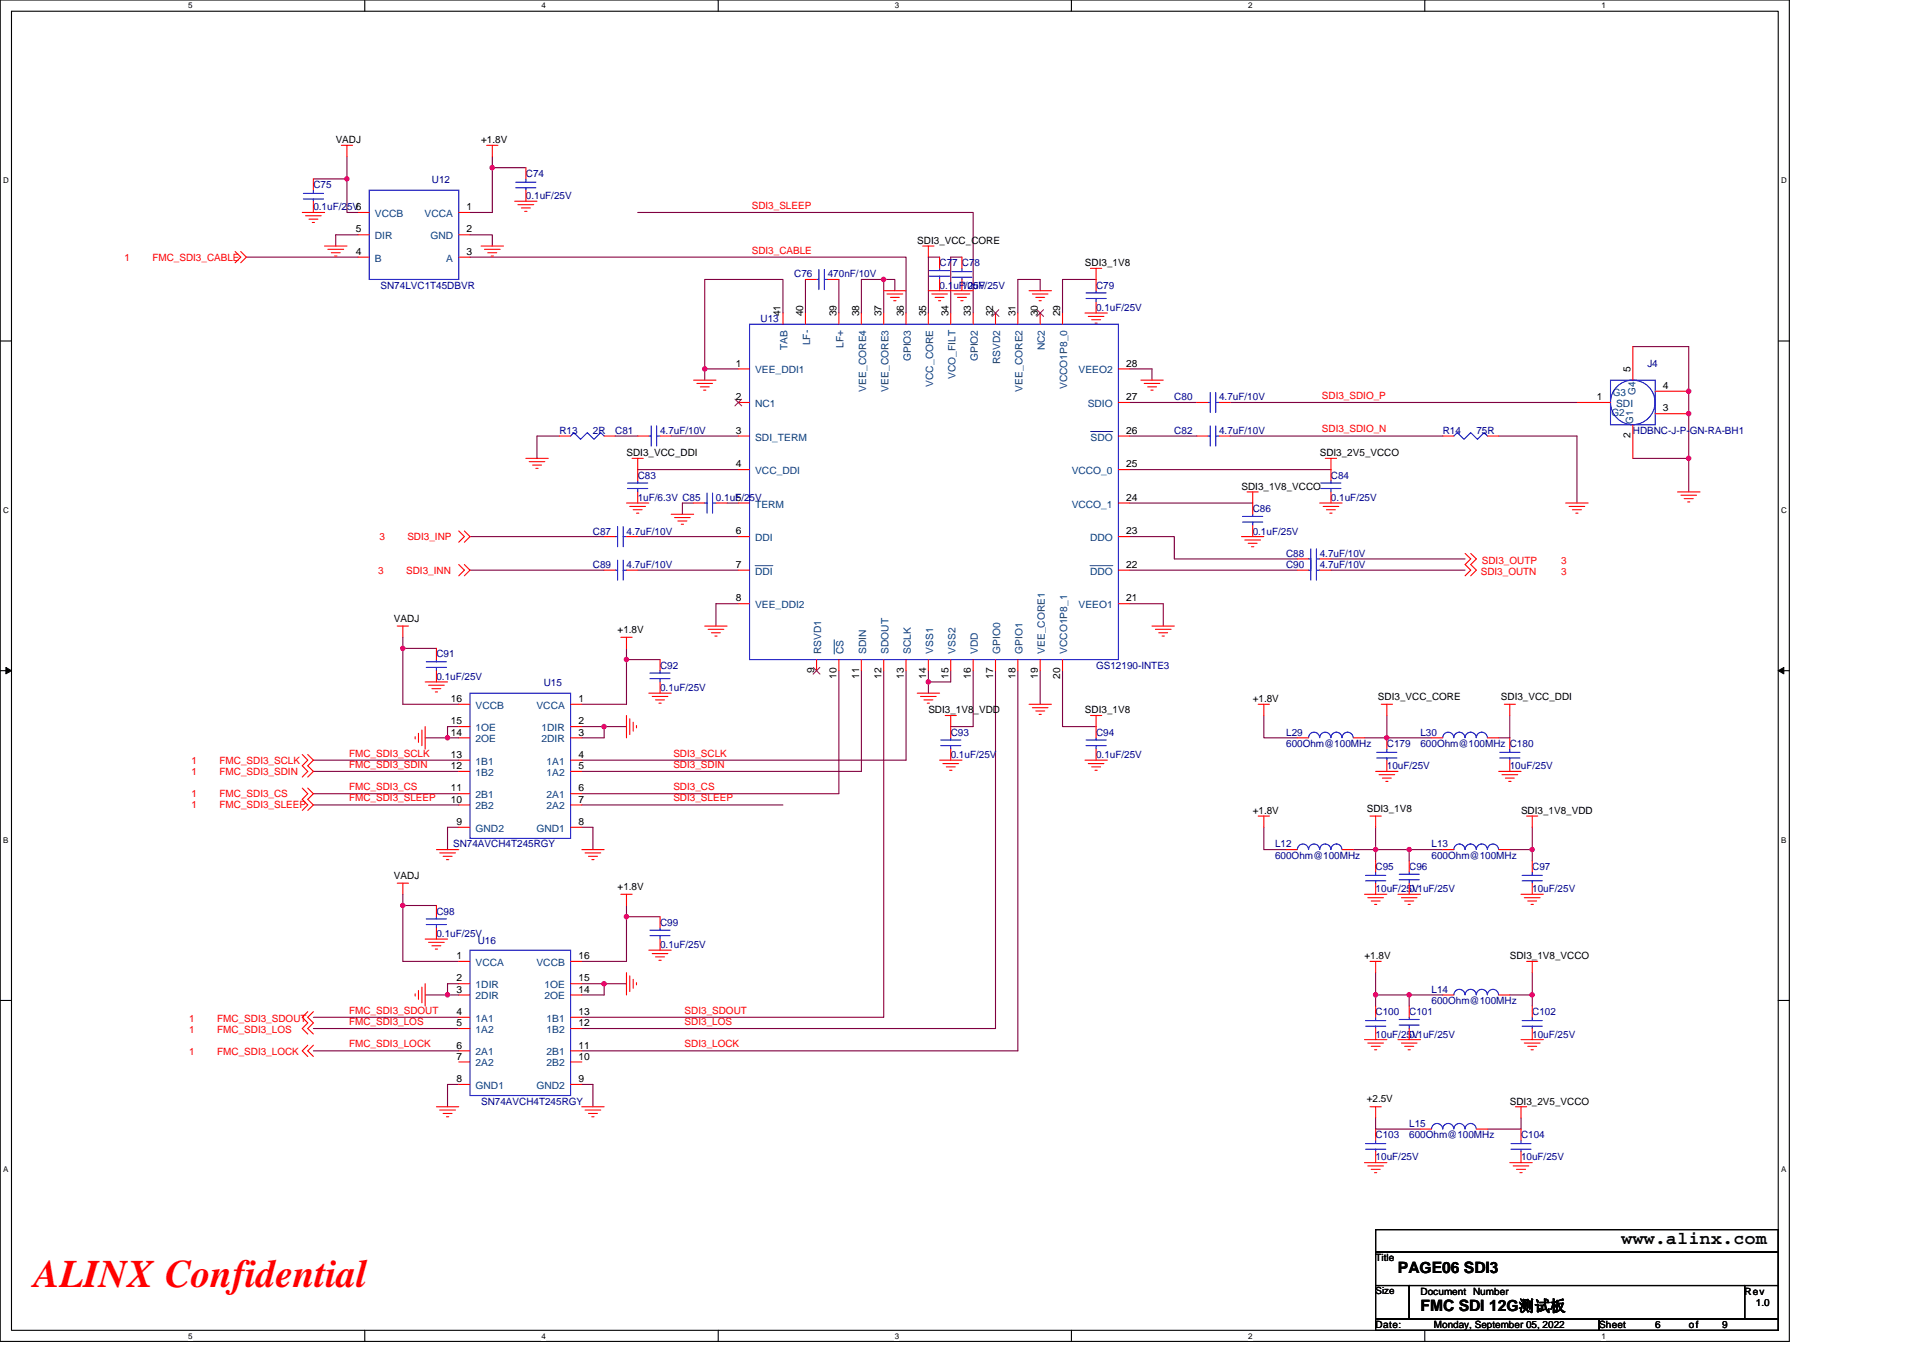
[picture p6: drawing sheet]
<svg xmlns="http://www.w3.org/2000/svg" width="297mm" height="210mm" viewBox="0 0 297 210" stroke-linecap="round" stroke-linejoin="round" font-family="sans-serif">
<path d="M0 0h276.4v207.3h-276.4zM1.8 1.7h272.9v203.8h-272.9z" fill="none" stroke="#000" stroke-width=".17"/>
<g fill="#fff">
<path d="M29.1 .2h.6v1.4h-.6z"/>
<path d="M29.1 205.7h.6v1.4h-.6z"/>
</g>
<path d="M56.3 0v1.7M56.3 205.5v1.8" fill="none" stroke="#000" stroke-width=".17"/>
<g fill="#fff">
<path d="M83.6 .2h.7v1.4h-.7z"/>
<path d="M83.6 205.7h.7v1.4h-.7z"/>
</g>
<path d="M110.9 0v1.7M110.9 205.5v1.8" fill="none" stroke="#000" stroke-width=".17"/>
<g fill="#fff">
<path d="M138.2 .2h.7v1.4h-.7z"/>
<path d="M138.2 205.7h.7v1.4h-.7z"/>
</g>
<path d="M165.5 0v1.7M165.5 205.5v1.8" fill="none" stroke="#000" stroke-width=".17"/>
<g fill="#fff">
<path d="M192.8 .2h.6v1.4h-.6z"/>
<path d="M192.8 205.7h.6v1.4h-.6z"/>
</g>
<path d="M220.1 0v1.7M220.1 205.5v1.8" fill="none" stroke="#000" stroke-width=".17"/>
<g fill="#fff">
<path d="M247.4 .2h.6v1.4h-.6z"/>
<path d="M247.4 205.7h.6v1.4h-.6z"/>
<path d="M.5 27.2h.8v1.4h-.8z"/>
<path d="M275.1 27.2h.9v1.4h-.9z"/>
<path d="M.5 78.1h.8v1.4h-.8z"/>
<path d="M275.1 78.1h.9v1.4h-.9z"/>
</g>
<path d="M0 52.7h1.8M274.7 52.7h1.7" fill="none" stroke="#000" stroke-width=".17"/>
<g fill="#fff">
<path d="M.5 129.1h.8v1.4h-.8z"/>
<path d="M275.1 129.1h.8v1.4h-.8z"/>
</g>
<path d="M0 103.6h1.8M274.7 103.6h1.7" fill="none" stroke="#000" stroke-width=".17"/>
<path d="M.9 103.1l.9 .5-.9 .5zM274.7 103.6l.8-.5v1z" fill="#000" stroke="#000" stroke-width=".15"/>
<g fill="#fff">
<path d="M.5 180h.8v1.4h-.8z"/>
<path d="M275.1 180h.8v1.4h-.8z"/>
</g>
<path d="M0 154.6h1.8M274.7 154.6h1.7M212.5 190h62.2v3.5h-62.2zM212.5 193.5h62.2v5.1h-62.2zM212.5 198.6h5.2v5.2h-5.2zM217.7 198.6h51.8v5.2h-51.8zM269.5 198.6h5.2v5.2h-5.2zM212.5 203.8h34.5v1.7h-34.5zM247 203.8h27.7v1.7h-27.7z" fill="none" stroke="#000" stroke-width=".17"/>
<g fill="none" stroke="#800040" stroke-width=".17">
<path d="M38.1 39.7h17.2M48.4 27.6h5.2M53.6 27.6v5.2h1.7M53.6 24.2v3.4M55.3 36.3h-3.4v1.7M72.6 36.3h3.4v1.7M72.6 39.7h67.4v8.7M76 24.2v1.7h5.2M76 25.9v6.9h-3.4M98.5 32.8h51.8v15.6M145.1 39.7h-1.7v8.7M148.6 39.7h-1.7v8.7"/>
<path d="M108.9 57v1.7M108.9 57h5.1M120.9 48.4v-5.2h-12v13.8M124.4 43.2v5.2M129.6 43.2v5.2M136.5 43.2h1.7v1.7M136.5 43.2v5.2M136.5 43.2h-3.4v5.2M160.7 44.9v-1.7h-3.5v5.2M169.3 43.2h-5.2v5.2M174.5 57h3.4v1.7M252.2 53.6h8.7v17.2h-8.7"/>
<path d="M86.4 67.4h-3.5v3.4M95 67.4h3.5M98.5 72.6h15.5M103.7 67.4h10.3M107.1 77.7h-1.7v1.8M112.3 77.7h1.7M174.5 77.7h19M174.5 72.6h31.1M174.5 67.4h10.4M174.5 62.2h10.4M190 62.2h53.6M190 67.4h32.9"/>
<path d="M231.5 67.4h12.1v10.3M260.9 70.8v5.2M62.2 98.5v1.7h5.2M72.6 82.9h20.7M72.6 88.1h20.7M98.5 82.9h15.5M98.5 88.1h15.5M114 93.3h-3.4v3.4M174.5 82.9h6.9v3.5h19M174.5 88.1h25.9M174.5 93.3h5.2v3.4M205.6 86.4h20.7"/>
<path d="M205.6 88.1h20.7M48.4 119.2h22.5M48.4 117.5h22.5M62.2 100.2v8.6h8.7M65.7 114h3.4M69.1 114h1.8M70.9 112.3h-1.8v1.7M89.9 112.3h3.4v1.7h-3.4M93.3 112.3h3.5M96.8 101.9v6.9h-6.9M96.8 100.2v1.7M96.8 101.9h5.2"/>
<path d="M129.6 103.6v19h-39.7M133.1 103.6v15.6h-43.2M136.5 103.6v53.6h-46.6M140 103.6v13.9h-50.1M143.4 103.6v1.8M143.4 105.4v1.7M146.9 103.6v1.8h-3.5M150.3 103.6v8.7h-3.4M153.8 103.6v55.3h-63.9M157.2 103.6v58.8h-67.3M160.7 103.6v5.2M164.1 103.6v8.7h5.2"/>
<path d="M195.2 110.6v3.4h5.2M210.8 114h3.4M214.2 114h6.9M214.2 110.6v3.4M233.2 110.6v3.4h-1.7M48.4 122.6h22.5M48.4 124.4h22.5M62.2 139.9h5.2M62.2 139.9v8.6h8.7M62.2 138.2v1.7M70.9 127.8h-1.8v3.5M89.9 124.4h31"/>
<path d="M89.9 127.8h1.7v3.5M96.8 139.9v1.7M195.2 127.8v3.5h3.5M209 131.3h3.5M212.5 127.8v3.5M212.5 131.3v1.7M212.5 131.3h5.2M217.7 131.3v1.7M217.7 131.3h5.2M233.2 131.3h3.5M236.7 127.8v5.2M48.4 158.9h22.5"/>
<path d="M48.4 157.2h22.5M65.7 153.7h3.4M69.1 153.7h1.8M70.9 152h-1.8v1.7M89.9 152h3.4M93.3 152h3.5M93.3 152v1.7h-3.4M96.8 141.6v6.9h-6.9M96.8 141.6h5.2M212.5 150.3v3.4M212.5 153.7v1.7M212.5 153.7h5.2"/>
<path d="M217.7 153.7h5.2M217.7 153.7v1.7M233.2 153.7h3.5M236.7 150.3v3.4M236.7 153.7v1.7M48.4 162.4h22.5M70.9 167.6h-1.8v3.4M89.9 167.6h1.7v3.4M212.5 172.7v1.8h6.9M234.9 172.7v1.8h-5.1"/>
</g>
<g fill="#f0f" stroke="#f0f" stroke-width=".17">
<circle cx="136.5" cy="43.2" r=".34"/>
<circle cx="260.8" cy="63.9" r=".34"/>
<circle cx="260.8" cy="60.4" r=".34"/>
<circle cx="260.8" cy="70.8" r=".33"/>
<circle cx="62.2" cy="100.2" r=".34"/>
<circle cx="96.8" cy="101.9" r=".34"/>
<circle cx="93.3" cy="112.3" r=".34"/>
<circle cx="69.1" cy="114" r=".33"/>
<circle cx="96.8" cy="141.6" r=".34"/>
<circle cx="62.2" cy="139.9" r=".33"/>
<circle cx="93.3" cy="152" r=".34"/>
<circle cx="69.1" cy="153.7" r=".34"/>
<circle cx="76" cy="25.9" r=".34"/>
<circle cx="53.6" cy="27.6" r=".33"/>
<circle cx="212.5" cy="153.7" r=".34"/>
<circle cx="236.7" cy="153.7" r=".34"/>
<circle cx="212.5" cy="131.3" r=".33"/>
<circle cx="236.7" cy="131.3" r=".33"/>
<circle cx="217.7" cy="153.7" r=".34"/>
<circle cx="217.7" cy="131.3" r=".33"/>
<circle cx="143.4" cy="105.4" r=".33"/>
<circle cx="108.9" cy="57" r=".34"/>
<circle cx="214.2" cy="114" r=".33"/>
</g>
<g fill="none" stroke="#f00" stroke-width=".17">
<path d="M36.3 38.9l.9 .8-.9 .9M37.2 38.9l.9 .8-.9 .9M46.7 32.8h3.4M47.2 33.3h2.4M47.7 33.9h1.4M48.2 34.4h.4M48.4 31.1v1.7M48.4 27.6v1.8M50.1 38h3.5M50.6 38.5h2.5M51.2 39.1h1.4M51.7 39.6h.3"/>
<path d="M52.7 22.5h1.8M53.6 22.5v1.7M55.3 39.7h1.7M55.3 36.3h1.7M55.3 32.8h1.7M70.9 32.8h1.7M70.9 36.3h1.7M70.9 39.7h1.7M74.3 38h3.5M74.8 38.5h2.5M75.2 22.5h1.7M75.4 39.1h1.3"/>
<path d="M75.9 39.6h.3M76 22.5v1.7M79.5 31.1h3.4M80 31.6h2.4M80.5 32.1h1.4M81 32.7h.4M81.2 29.4v1.7M81.2 25.9v1.7M142.5 38h1.8M143.4 38v1.7M145.1 39.7v1.8M148.6 39.7v1.8"/>
<path d="M107.1 58.7h3.5M107.7 59.2h2.4M108.2 59.8h1.4M114 57h1.8M120.9 48.4v1.7M124.4 48.4v1.7M124.4 43.2h1.7M127.9 43.2h1.7M129.6 48.4v1.7M133.1 48.4v1.7M136.5 44.9h3.5M136.5 48.4v1.7"/>
<path d="M137 45.4h2.4M137.5 46h1.4M138 46.5h.4M140 48.4v1.7M143.4 44.9h6.9M143.4 48.4v1.7M143.9 45.4h2.4M144.4 46h1.4M145 46.5h.3M145.1 43.2v1.7M146.9 48.4v1.7M147.4 45.4h2.4"/>
<path d="M147.9 46h1.4M148.4 46.5h.4M148.6 43.2v1.7M150.3 48.4v1.7M153.8 48.4v1.7M157.2 48.4v1.7M159 44.9h3.4M159.5 45.4h2.4M160 46h1.4M160.5 46.5h.3M160.7 48.4v1.7M164.1 48.4v1.7"/>
<path d="M167.6 48.4h3.4M168.1 48.9h2.4M168.4 41.5h1.8M168.6 49.4h1.4M169.1 49.9h.4M169.3 46.7v1.7M169.3 41.5v3.4M172.8 57h1.7M176.2 58.7h3.5M176.7 59.2h2.5M177.3 59.8h1.3M252.2 53.6v5.1"/>
<path d="M81.2 70.8h3.5M81.7 71.3h2.5M82.3 71.9h1.3M82.8 72.4h.3M86.4 67.4h1.7M93.3 67.4h1.7M96.8 77.7h3.4M97.3 78.3h2.4M97.6 70.8h1.8M97.8 78.8h1.4M98.3 79.3h.4M98.5 70.8v3.5"/>
<path d="M98.5 76v1.7M98.5 67.4h1.7M102 67.4h1.7M103.7 79.5h3.4M104.2 80h2.4M107.1 77.7h1.8M108.7 60.3h.3M110.6 77.7h1.7M114 62.2h1.8M114 67.4h1.8M114 72.6h1.8M114 77.7h1.8"/>
<path d="M172.8 77.7h1.7M172.8 72.6h1.7M172.8 67.4h1.7M172.8 62.2h1.7M177.8 60.3h.3M184.9 67.4h1.7M184.9 62.2h1.7M188.3 67.4h1.7M188.3 62.2h1.7M192.6 76h1.7M193.5 76v3.5M203.9 77.7h3.4"/>
<path d="M204.4 78.3h2.4M204.7 70.8h1.8M204.9 78.8h1.4M205.4 79.3h.4M205.6 70.8v3.5M205.6 76v1.7M222.9 67.4h1.7M229.8 67.4h1.7M241.8 77.7h3.5M242.4 78.3h2.4M242.9 78.8h1.4M243.4 79.3h.4"/>
<path d="M243.6 62.2h5.2M252.2 65.6v5.2M255.7 63.9h5.2M255.7 60.5h5.2M259.1 76h3.5M259.6 76.5h2.5M260.2 77h1.4M260.7 77.6h.3M61.4 96.7h1.7M62.2 96.7v1.8M70.9 87.2l.8 .9-.8 .9M70.9 82l.8 .9-.8 .9"/>
<path d="M71.7 87.2l.9 .9-.9 .9M71.7 82l.9 .9-.9 .9M93.3 88.1h1.7M93.3 82.9h1.7M95.9 98.5h1.7M96.8 98.5v1.7M96.8 88.1h1.7M96.8 82.9h1.7M104.7 80.5h1.4M105.2 81h.4M108.9 96.7h3.4M109.4 97.2h2.4"/>
<path d="M109.9 97.8h1.4M110.4 98.3h.4M114 82.9h1.8M114 88.1h1.8M114 93.3h1.8M172.8 93.3h1.7M172.8 88.1h1.7M172.8 82.9h1.7M177.9 96.7h3.5M178.5 97.2h2.4M179 97.8h1.4M179.5 98.3h.3"/>
<path d="M191.8 82.9h3.4M192.3 83.4h2.4M192.8 83.9h1.4M193.3 84.5h.4M193.5 81.2v1.7M200.4 86.4h1.7M200.4 88.1h1.7M203.9 86.4h1.7M203.9 88.1h1.7M226.3 85.5l.9 .9-.9 .8 .9 .9-.9 .9M227.2 85.5l.8 .9-.8 .8 .8 .9-.8 .9M46.7 116.6l.8 .9-.8 .8 .8 .9-.8 .9"/>
<path d="M47.5 116.6l.9 .9-.9 .8 .9 .9-.9 .9M64.1 113.8v.4M64.6 113.3v1.4M65.2 112.8v2.4M65.7 105.4h3.4M65.7 112.3v3.4M66.2 105.9h2.4M66.7 106.4h1.4M67.2 106.9h.4M67.4 100.2v1.7M67.4 103.6v1.8M70.9 119.2h1.7"/>
<path d="M70.9 117.5h1.7M70.9 114h1.7M70.9 112.3h1.7M70.9 108.8h1.7M88.1 108.8h1.8M88.1 112.3h1.8M88.1 114h1.8M88.1 117.5h1.8M88.1 119.2h1.8M96.8 110.6v3.4M97.3 111.1v2.4M97.8 111.6v1.4"/>
<path d="M98.3 112.1v.4M100.2 107.1h3.5M100.8 107.6h2.4M101.3 108.1h1.3M101.8 108.6h.3M102 101.9v1.7M102 105.4v1.7M126.1 101.9v1.7M129.6 101.9v1.7M133.1 101.9v1.7M136.5 101.9v1.7M140 101.9v1.7"/>
<path d="M141.7 107.1h3.4M142.2 107.6h2.4M142.7 108.1h1.4M143.2 108.6h.4M143.4 101.9v1.7M145.1 117.5h3.5M145.6 118h2.5M146 110.6h1.7M146.2 118.5h1.3M146.7 119h.3M146.9 115.7v1.8M146.9 101.9v1.7"/>
<path d="M146.9 110.6v3.4M150.3 101.9v1.7M153.8 101.9v1.7M157.2 101.9v1.7M159 108.8h3.4M159.5 109.3h2.4M160 109.9h1.4M160.5 110.4h.3M160.7 101.9v1.7M164.1 101.9v1.7M167.6 117.5h3.4M168.1 118h2.4"/>
<path d="M168.4 110.6h1.8M168.6 118.5h1.4M169.1 119h.4M169.3 110.6v3.4M169.3 115.7v1.8M194.3 108.8h1.8M195.2 108.8v1.8M200.4 114h1.7M209 114h1.8M212.5 119.2h3.4M213 119.7h2.4M213.4 108.8h1.7"/>
<path d="M214.2 108.8v1.8M214.2 117.5v1.7M214.2 114v1.7M221.1 114h1.8M229.8 114h1.7M231.5 119.2h3.4M232 119.7h2.4M232.4 108.8h1.7M233.2 117.5v1.7M233.2 114v1.7M233.2 108.8v1.8M46.7 121.8l.8 .8-.8 .9 .8 .9-.8 .8"/>
<path d="M47.5 121.8l.9 .8-.9 .9 .9 .9-.9 .8M61.4 136.5h1.7M62.2 136.5v1.7M67.4 131.3h3.5M67.4 139.9v1.7M67.9 131.8h2.5M68.4 132.3h1.4M69 132.8h.3M70.9 127.8h1.7M70.9 124.4h1.7M70.9 122.6h1.7M88.1 122.6h1.8"/>
<path d="M88.1 124.4h1.8M88.1 127.8h1.8M89.9 131.3h3.4M90.4 131.8h2.4M90.9 132.3h1.4M91.4 132.8h.4M95.9 138.2h1.7M96.8 138.2v1.7M194.3 126.1h1.8M195.2 126.1v1.7M198.7 131.3h1.7M207.3 131.3h1.7"/>
<path d="M210.8 138.2h3.4M211.3 138.7h2.4M211.6 126.1h1.8M211.8 139.2h1.4M212.3 139.7h.4M212.5 136.5v1.7M212.5 133v1.7M212.5 126.1v1.7M213.5 120.2h1.4M214.1 120.7h.3M215.9 138.2h3.5M216.5 138.7h2.4"/>
<path d="M217 139.2h1.4M217.5 139.7h.3M217.7 133v1.7M217.7 136.5v1.7M222.9 131.3h1.7M231.5 131.3h1.7M232.5 120.2h1.4M233 120.7h.4M234.9 138.2h3.5M235.5 138.7h2.4M235.8 126.1h1.7M236 139.2h1.4"/>
<path d="M236.5 139.7h.4M236.7 126.1v1.7M236.7 136.5v1.7M236.7 133v1.7M47.5 156.3l-.8 .9 .8 .9-.8 .8 .8 .9M48.4 156.3l-.9 .9 .9 .9-.9 .8 .9 .9M64.1 153.6v.3M64.6 153v1.4M65.2 152.5v2.4M65.7 145.1h3.4M65.7 152v3.4M66.2 145.6h2.4"/>
<path d="M66.7 146.1h1.4M67.2 146.6h.4M67.4 143.4v1.7M70.9 148.5h1.7M70.9 152h1.7M70.9 153.7h1.7M70.9 157.2h1.7M70.9 158.9h1.7M88.1 158.9h1.8M88.1 157.2h1.8M88.1 153.7h1.8M88.1 152h1.8"/>
<path d="M88.1 148.5h1.8M96.8 150.3v3.4M97.3 150.8v2.4M97.8 151.3v1.4M98.3 151.8v.4M100.2 146.8h3.5M100.8 147.3h2.4M101.3 147.8h1.3M101.8 148.4h.3M102 141.6v1.8M102 145.1v1.7M211.6 148.5h1.8"/>
<path d="M212.5 148.5v1.8M212.5 158.9v1.7M212.5 155.4v1.8M217.7 155.4v1.8M217.7 158.9v1.7M222.9 153.7h1.7M231.5 153.7h1.7M235.8 148.5h1.7M236.7 148.5v1.8M236.7 158.9v1.7M236.7 155.4v1.8M47.5 161.5l-.8 .9 .8 .8"/>
<path d="M48.4 161.5l-.9 .9 .9 .8M67.4 171h3.5M67.9 171.5h2.5M68.4 172h1.4M69 172.6h.3M70.9 162.4h1.7M70.9 164.1h1.7M70.9 167.6h1.7M88.1 167.6h1.8M88.1 164.1h1.8M88.1 162.4h1.8M89.9 171h3.4"/>
<path d="M90.4 171.5h2.4M90.9 172h1.4M91.4 172.6h.4M210.8 160.6h3.4M210.8 179.6h3.4M211.3 161.2h2.4M211.6 171h1.8M211.8 161.7h1.4M212.3 162.2h.4M212.5 171v1.7M212.5 177.9v1.7M212.5 174.5v1.7"/>
<path d="M215.9 160.6h3.5M216.5 161.2h2.4M217 161.7h1.4M217.5 162.2h.3M219.4 174.5h1.7M228 174.5h1.8M233.2 179.6h3.5M234.1 171h1.7M234.9 177.9v1.7M234.9 174.5v1.7M234.9 160.6h3.5M234.9 171v1.7"/>
<path d="M235.5 161.2h2.4M236 161.7h1.4M236.5 162.2h.4M211.3 180.1h2.4M211.8 180.7h1.4M212.3 181.2h.4M233.7 180.1h2.5M234.2 180.7h1.4M234.8 181.2h.3"/>
</g>
<g fill="none" stroke="#00f" stroke-width=".17">
<path d="M46.9 29.9h3.1M46.9 30.8h3.1M48.4 30.8v.3M48.4 29.4v.5M57 29.4h13.9v13.8h-13.9zM79.7 28.2h3.1M79.7 29h3.1M81.2 29v.4M81.2 27.6v.6M115.8 50.1h57v51.8h-57zM126.1 43.2h.4M126.5 41.6v3.1"/>
<path d="M127.3 41.6v3.1M127.3 43.2h.6M143.6 42.7h3.1M143.6 41.8h3.1M145.1 41.5v.3M145.1 42.7v.5M147 42h3.1M147 42.8h3.1M148.6 42.8v.4M148.6 41.5v.5M167.8 46.1h3.1M167.8 45.3h3.1"/>
<path d="M169.3 44.9v.4M169.3 46.1v.6M248.8 58.7h6.9v6.9h-6.9zM88.1 67.4l.5-.6 1.1 1.1 1-1.1 1.1 1.1 1-1.1 .5 .6M96.9 75.5h3.2M96.9 74.6h3.2M98.5 74.3v.3M98.5 75.5v.5M100.2 67.4h.4M100.6 65.8v3.1M101.4 65.8v3.1M101.4 67.4h.6"/>
<path d="M108.9 77.7h.3M109.2 76.2v3.1M110.1 76.2v3.1M110.1 77.7h.5M186.6 67.4h.3M186.6 62.2h.3M186.9 65.8v3.1M186.9 60.6v3.1M187.8 65.8v3.1M187.8 67.4h.5M187.8 60.6v3.1M187.8 62.2h.5"/>
<path d="M191.9 79.8h3.1M193.5 79.5v.3M204 75.5h3.1M204 74.6h3.1M205.6 74.3v.3M205.6 75.5v.5M224.6 67.4l.5-.6 1 1.1 1.1-1.1 1 1.1 1.1-1.1 .5 .6M95 88.1h.4M95 82.9h.4M95.4 86.6v3M95.4 81.4v3.1M96.3 86.6v3"/>
<path d="M96.3 81.4v3.1M96.3 88.1h.5M96.3 82.9h.5M191.9 80.7h3.1M193.5 80.7v.5M202.1 86.4h.4M202.1 88.1h.4M202.5 84.8v3.1M202.5 86.6v3M203.3 84.8v3.1M203.3 86.6v3M203.3 86.4h.6"/>
<path d="M203.3 88.1h.6M65.8 103.1h3.2M65.8 102.3h3.2M67.4 101.9v.4M67.4 103.1v.5M72.6 107.1h15.5v22.4h-15.5zM100.4 104.9h3.1M100.4 104h3.1M102 103.6v.4M102 104.9v.5M145.3 115.2h3.1M145.3 114.3h3.1"/>
<path d="M146.9 114v.3M146.9 115.2v.5M167.8 115.2h3.1M167.8 114.3h3.1M169.3 114v.3M169.3 115.2v.5M203.8 114a.85 .85 0 0 0-.8-.9 .85 .85 0 0 0-.9 .9M205.6 114a.86 .86 0 0 0-.9-.9 .86 .86 0 0 0-.8 .9M209 114a.87 .87 0 0 0-.9-.9 .87 .87 0 0 0-.8 .9 .85 .85 0 0 0-.9-.9 .85 .85 0 0 0-.8 .9M212.7 116.2h3.1M212.7 117.1h3.1M214.2 117.1v.4"/>
<path d="M214.2 115.7v.5M229.7 114a.86 .86 0 0 0-.8-.9 .86 .86 0 0 0-.9 .9 .87 .87 0 0 0-.8-.9 .87 .87 0 0 0-.9 .9 .87 .87 0 0 0-.9-.9 .87 .87 0 0 0-.8 .9 .85 .85 0 0 0-.9-.9 .85 .85 0 0 0-.8 .9M231.7 116.2h3.1M231.7 117.1h3.1M233.2 117.1v.4M233.2 115.7v.5M203.8 131.3a.86 .86 0 0 0-.8-.9 .86 .86 0 0 0-.9 .9 .86 .86 0 0 0-.8-.9 .86 .86 0 0 0-.9 .9M205.6 131.3a.86 .86 0 0 0-.9-.9 .86 .86 0 0 0-.8 .9M207.3 131.3a.85 .85 0 0 0-.9-.9 .85 .85 0 0 0-.8 .9M210.9 135.3h3.2M210.9 136.1h3.2M212.5 136.1v.4"/>
<path d="M212.5 134.7v.6M216.1 135.9h3.1M216.1 135.1h3.1M217.7 134.7v.4M217.7 135.9v.6M229.7 131.3a.86 .86 0 0 0-.8-.9 .86 .86 0 0 0-.9 .9 .87 .87 0 0 0-.8-.9 .87 .87 0 0 0-.9 .9 .86 .86 0 0 0-.9-.9 .86 .86 0 0 0-.8 .9M231.5 131.3a.86 .86 0 0 0-.9-.9 .86 .86 0 0 0-.8 .9M235.1 135.3h3.1M235.1 136.1h3.1M236.7 136.1v.4M236.7 134.7v.6M65.8 142.9h3.2"/>
<path d="M65.8 142h3.2M67.4 141.6v.4M67.4 142.9v.5M72.6 146.8h15.5v22.5h-15.5zM100.4 144.6h3.1M100.4 143.7h3.1M102 143.4v.3M102 144.6v.5M210.9 157.7h3.2M210.9 158.6h3.2M212.5 158.6v.3M212.5 157.2v.5"/>
<path d="M216.1 158.4h3.1M216.1 157.5h3.1M217.7 157.2v.3M217.7 158.4v.5M229.7 153.7a.86 .86 0 0 0-.8-.8 .86 .86 0 0 0-.9 .8 .87 .87 0 0 0-.8-.8 .87 .87 0 0 0-.9 .8 .86 .86 0 0 0-.9-.8 .86 .86 0 0 0-.8 .8M231.5 153.7a.86 .86 0 0 0-.9-.8 .86 .86 0 0 0-.8 .8M235.1 157.7h3.1M235.1 158.6h3.1M236.7 158.6v.3M236.7 157.2v.5M210.9 176.7h3.2M210.9 177.6h3.2"/>
<path d="M212.5 177.6v.3M212.5 176.2v.5M224.6 174.4a.86 .86 0 0 0-.9-.8 .86 .86 0 0 0-.9 .8 .86 .86 0 0 0-.8-.8 .86 .86 0 0 0-.9 .8M228 174.4a.87 .87 0 0 0-.8-.8 .87 .87 0 0 0-.9 .8 .86 .86 0 0 0-.9-.8 .86 .86 0 0 0-.8 .8M233.4 176.7h3.1M233.4 177.6h3.1M234.9 177.6v.3M234.9 176.2v.5"/>
<circle cx="252.2" cy="62.2" r="3.4"/>
</g>
<path d="M153.3 47.9l1 1M154.3 47.9l-1.1 1M160.2 47.9l1 1M161.2 47.9l-1.1 1M113.5 61.7l1.1 1M114.6 61.7l-1.1 1M125.6 103.1l1.1 1.1M126.6 103.1l-1 1.1" fill="none" stroke="#804000" stroke-width=".15"/>
<path d="M168.5 66.7h3.4M116.6 87.4h2.8M128.9 98.8v2.2M168.4 87.4h3.5" fill="none" stroke="#004080" stroke-width=".15"/>
<text font-size="6" fill="#f00" x="5.2" y="198.8">ALINX Confidential</text>
<text font-size="2.8" x="250.5" y="192.3">www.alinx.com</text>
<g font-size="2.4">
<text x="215.9" y="196.7">PAGE06 SDI3</text>
<text x="219.4" y="202.6">FMC SDI 12G测试板</text>
</g>
<g font-size="1.5">
<text x="51.9" y="22.1">VADJ</text>
<text x="74.3" y="22.1">+1.8V</text>
<text x="54.9" y="35.9">5</text>
<text x="72.1" y="32.5">1</text>
<text x="72.1" y="35.9">2</text>
<text x="54.9" y="39.4">4</text>
<text x="72.1" y="39.4">3</text>
<text x="141.7" y="37.7">SDI3_VCC_CORE</text>
<text x="167.6" y="41.1">SDI3_1V8</text>
<text x="120.6" y="48.9" transform="rotate(-90 120.6 48.9)">41</text>
<text x="124.1" y="48.9" transform="rotate(-90 124.1 48.9)">40</text>
<text x="129.2" y="48.9" transform="rotate(-90 129.2 48.9)">39</text>
<text x="132.7" y="48.9" transform="rotate(-90 132.7 48.9)">38</text>
<text x="136.1" y="48.9" transform="rotate(-90 136.1 48.9)">37</text>
<text x="139.6" y="48.9" transform="rotate(-90 139.6 48.9)">36</text>
<text x="143" y="48.9" transform="rotate(-90 143 48.9)">35</text>
<text x="146.5" y="48.9" transform="rotate(-90 146.5 48.9)">34</text>
<text x="150" y="48.9" transform="rotate(-90 150 48.9)">33</text>
<text x="153.4" y="48.9" transform="rotate(-90 153.4 48.9)">32</text>
<text x="156.9" y="48.9" transform="rotate(-90 156.9 48.9)">31</text>
<text x="160.3" y="48.9" transform="rotate(-90 160.3 48.9)">30</text>
<text x="163.8" y="48.9" transform="rotate(-90 163.8 48.9)">29</text>
<text x="113.7" y="56.6">1</text>
<text x="174" y="56.6">28</text>
<text x="251.9" y="57.5" transform="rotate(-90 251.9 57.5)">5</text>
<text x="113.7" y="61.8">2</text>
<text x="174" y="61.8">27</text>
<text x="246.7" y="61.8">1</text>
<text x="256.9" y="63.6">3</text>
<text x="256.9" y="60.1">4</text>
<text x="96.8" y="70.5">SDI3_VCC_DDI</text>
<text x="113.7" y="67">3</text>
<text x="174" y="67">26</text>
<text x="203.9" y="70.5">SDI3_2V5_VCCO</text>
<text x="251.9" y="67.7" transform="rotate(-90 251.9 67.7)">2</text>
<text x="113.7" y="72.2">4</text>
<text x="113.7" y="77.4">5</text>
<text x="174" y="77.4">24</text>
<text x="174" y="72.2">25</text>
<text x="191.8" y="75.7">SDI3_1V8_VCCO</text>
<text x="113.7" y="82.6">6</text>
<text x="174" y="82.6">23</text>
<text x="113.7" y="87.7">7</text>
<text x="174" y="87.7">22</text>
<text x="113.7" y="92.9">8</text>
<text x="174" y="92.9">21</text>
<text x="60.9" y="96.1">VADJ</text>
<text x="95.4" y="97.8">+1.8V</text>
<text x="125.8" y="104" transform="rotate(-90 125.8 104)">9</text>
<text x="129.2" y="104.9" transform="rotate(-90 129.2 104.9)">10</text>
<text x="132.7" y="104.9" transform="rotate(-90 132.7 104.9)">11</text>
<text x="136.1" y="104.9" transform="rotate(-90 136.1 104.9)">12</text>
<text x="139.6" y="104.9" transform="rotate(-90 139.6 104.9)">13</text>
<text x="143" y="104.9" transform="rotate(-90 143 104.9)">14</text>
<text x="146.5" y="104.9" transform="rotate(-90 146.5 104.9)">15</text>
<text x="150" y="104.9" transform="rotate(-90 150 104.9)">16</text>
<text x="153.4" y="104.9" transform="rotate(-90 153.4 104.9)">17</text>
<text x="156.9" y="104.9" transform="rotate(-90 156.9 104.9)">18</text>
<text x="160.3" y="104.9" transform="rotate(-90 160.3 104.9)">19</text>
<text x="163.8" y="104.9" transform="rotate(-90 163.8 104.9)">20</text>
<text x="69.6" y="113.6">14</text>
<text x="69.6" y="111.9">15</text>
<text x="69.6" y="108.5">16</text>
<text x="89.3" y="108.5">1</text>
<text x="89.3" y="111.9">2</text>
<text x="89.3" y="113.6">3</text>
<text x="143.4" y="110.2">SDI3_1V8_VDD</text>
<text x="167.6" y="110.2">SDI3_1V8</text>
<text x="193.5" y="108.5">+1.8V</text>
<text x="212.8" y="108.1">SDI3_VCC_CORE</text>
<text x="231.8" y="108.1">SDI3_VCC_DDI</text>
<text x="69.6" y="118.8">12</text>
<text x="69.6" y="117.1">13</text>
<text x="89.3" y="117.1">4</text>
<text x="89.3" y="118.8">5</text>
<text x="69.6" y="124">10</text>
<text x="69.6" y="122.3">11</text>
<text x="89.3" y="122.3">6</text>
<text x="89.3" y="124">7</text>
<text x="193.5" y="125.8">+1.8V</text>
<text x="211.1" y="125.4">SDI3_1V8</text>
<text x="234.9" y="125.8">SDI3_1V8_VDD</text>
<text x="70.5" y="127.5">9</text>
<text x="89.3" y="127.5">8</text>
<text x="60.9" y="135.8">VADJ</text>
<text x="95.4" y="137.5">+1.8V</text>
<text x="70.5" y="148.2">1</text>
<text x="89.3" y="148.2">16</text>
<text x="210.8" y="148.2">+1.8V</text>
<text x="233.2" y="148.2">SDI3_1V8_VCCO</text>
<text x="70.5" y="151.6">2</text>
<text x="70.5" y="153.4">3</text>
<text x="89.3" y="153.4">14</text>
<text x="89.3" y="151.6">15</text>
<text x="70.5" y="156.8">4</text>
<text x="70.5" y="158.6">5</text>
<text x="89.3" y="158.6">12</text>
<text x="89.3" y="156.8">13</text>
<text x="70.5" y="162">6</text>
<text x="70.5" y="163.7">7</text>
<text x="70.5" y="167.2">8</text>
<text x="89.3" y="163.7">10</text>
<text x="89.3" y="162">11</text>
<text x="89.3" y="167.2">9</text>
<text x="211.1" y="170.3">+2.5V</text>
<text x="233.2" y="170.7">SDI3_2V5_VCCO</text>
<text x="212.5" y="194.9">Title</text>
<text x="212.5" y="200">Size</text>
<text x="219.4" y="200">Document Number</text>
<text x="269.5" y="200">Rev</text>
<text x="271.2" y="201.8">1.0</text>
<text x="212.5" y="205.2">Date:</text>
<text x="221.5" y="205.2">Monday, September 05, 2022</text>
<text x="247" y="205.2">Sheet</text>
<text x="255.7" y="205.2">6</text>
<text x="260.9" y="205.2">of</text>
<text x="266" y="205.2">9</text>
</g>
<g font-size="1.5" fill="#000080">
<text x="48.4" y="29">C75</text>
<text x="66.7" y="28.3">U12</text>
<text x="81.2" y="27.3">C74</text>
<text x="48.4" y="32.5">0.1uF/25V6</text>
<text x="81.2" y="30.8">0.1uF/25V</text>
<text x="145.1" y="41.1">C77 C78</text>
<text x="58.8" y="44.6">SN74LVC1T45DBVR</text>
<text x="122.7" y="42.9">C76</text>
<text x="127.9" y="42.9">470nF/10V</text>
<text x="145.1" y="44.6">0.1uF/25V</text>
<text x="148.6" y="44.6">10uF/25V</text>
<text x="169.3" y="44.6">C79</text>
<text x="117.5" y="49.8">U13</text>
<text x="169.3" y="48">0.1uF/25V</text>
<text x="254.5" y="56.7">J4</text>
<text x="181.4" y="61.8">C80</text>
<text x="188.3" y="61.8">4.7uF/10V</text>
<text x="86.4" y="67">R13</text>
<text x="91.6" y="67">2R</text>
<text x="95" y="67">C81</text>
<text x="102" y="67">4.7uF/10V</text>
<text x="181.4" y="67">C82</text>
<text x="188.3" y="67">4.7uF/10V</text>
<text x="222.9" y="67">R14</text>
<text x="228" y="67">75R</text>
<text x="252.2" y="67">HDBNC-J-P-GN-RA-BH1</text>
<text x="98.5" y="74">C83</text>
<text x="98.5" y="77.4">1uF/6.3V C85</text>
<text x="110.6" y="77.4">0.1uF/25V</text>
<text x="205.6" y="74">C84</text>
<text x="205.6" y="77.4">0.1uF/25V</text>
<text x="91.6" y="82.6">C87</text>
<text x="96.8" y="82.6">4.7uF/10V</text>
<text x="193.5" y="79.1">C86</text>
<text x="193.5" y="82.6">0.1uF/25V</text>
<text x="91.6" y="87.8">C89</text>
<text x="96.8" y="87.8">4.7uF/10V</text>
<text x="198.7" y="86">C88</text>
<text x="198.7" y="87.8">C90</text>
<text x="203.9" y="86">4.7uF/10V</text>
<text x="203.9" y="87.8">4.7uF/10V</text>
<text x="67.4" y="101.6">C91</text>
<text x="67.4" y="105">0.1uF/25V</text>
<text x="84" y="106.1">U15</text>
<text x="102" y="103.3">C92</text>
<text x="102" y="106.8">0.1uF/25V</text>
<text x="169.3" y="103.3">GS12190-INTE3</text>
<text x="146.9" y="113.7">C93</text>
<text x="169.3" y="113.7">C94</text>
<text x="198.7" y="113.7">L29</text>
<text x="219.4" y="113.7">L30</text>
<text x="146.9" y="117.1">0.1uF/25V</text>
<text x="169.3" y="117.1">0.1uF/25V</text>
<text x="198.7" y="115.4">600Ohm@100MHz</text>
<text x="214.2" y="115.4">C179</text>
<text x="214.2" y="118.9">10uF/25V</text>
<text x="219.4" y="115.4">600Ohm@100MHz C180</text>
<text x="233.2" y="118.9">10uF/25V</text>
<text x="70" y="130.9">SN74AVCH4T245RGY</text>
<text x="197" y="130.9">L12</text>
<text x="221.1" y="130.9">L13</text>
<text x="197" y="132.7">600Ohm@100MHz</text>
<text x="212.5" y="134.4">C95</text>
<text x="212.5" y="137.9">10uF/25V</text>
<text x="217.7" y="134.4">C96</text>
<text x="217.7" y="137.9">0.1uF/25V</text>
<text x="221.1" y="132.7">600Ohm@100MHz</text>
<text x="236.7" y="134.4">C97</text>
<text x="236.7" y="137.9">10uF/25V</text>
<text x="67.4" y="141.3">C98</text>
<text x="102" y="143">C99</text>
<text x="67.4" y="144.8">0.1uF/25V</text>
<text x="73.8" y="145.8">U16</text>
<text x="102" y="146.5">0.1uF/25V</text>
<text x="221.1" y="153.4">L14</text>
<text x="221.1" y="155.1">600Ohm@100MHz</text>
<text x="212.5" y="156.8">C100</text>
<text x="212.5" y="160.3">10uF/25V</text>
<text x="217.7" y="156.8">C101</text>
<text x="217.7" y="160.3">0.1uF/25V</text>
<text x="236.7" y="156.8">C102</text>
<text x="236.7" y="160.3">10uF/25V</text>
<text x="74.3" y="170.7">SN74AVCH4T245RGY</text>
<text x="212.5" y="175.9">C103</text>
<text x="212.5" y="179.3">10uF/25V</text>
<text x="217.7" y="174.1">L15</text>
<text x="217.7" y="175.9">600Ohm@100MHz</text>
<text x="234.9" y="175.9">C104</text>
<text x="234.9" y="179.3">10uF/25V</text>
</g>
<g font-size="1.5" fill="#004080">
<text x="57.9" y="33.5">VCCB</text>
<text x="65.6" y="33.5">VCCA</text>
<text x="57.9" y="40.4">B</text>
<text x="57.9" y="37">DIR</text>
<text x="66.5" y="37">GND</text>
<text x="68.9" y="40.4">A</text>
<text x="125.1" y="53.4" transform="rotate(-90 125.1 53.4)">LF-</text>
<text x="130.3" y="53.8" transform="rotate(-90 130.3 53.8)">LF+</text>
<text x="116.6" y="57.7">VEE_DDI1</text>
<text x="121.7" y="54.1" transform="rotate(-90 121.7 54.1)">TAB</text>
<text x="140.7" y="55.8" transform="rotate(-90 140.7 55.8)">GPIO3</text>
<text x="144.1" y="59.8" transform="rotate(-90 144.1 59.8)">VCC_CORE</text>
<text x="147.6" y="58.6" transform="rotate(-90 147.6 58.6)">VCO_FILT</text>
<text x="151" y="55.8" transform="rotate(-90 151 55.8)">GPIO2</text>
<text x="154.5" y="56.3" transform="rotate(-90 154.5 56.3)">RSVD2</text>
<text x="161.4" y="54.1" transform="rotate(-90 161.4 54.1)">NC2</text>
<text x="166.6" y="57.7">VEEO2</text>
<text x="116.6" y="62.9">NC1</text>
<text x="133.8" y="60.5" transform="rotate(-90 133.8 60.5)">VEE_CORE4</text>
<text x="137.2" y="60.5" transform="rotate(-90 137.2 60.5)">VEE_CORE3</text>
<text x="157.9" y="60.5" transform="rotate(-90 157.9 60.5)">VEE_CORE2</text>
<text x="164.8" y="60.2" transform="rotate(-90 164.8 60.2)">VCCO1P8_0</text>
<text x="168" y="62.9">SDIO</text>
<text x="248.9" y="64.3">G2</text>
<text x="249.1" y="61.2">G3</text>
<text x="249.6" y="62.9">SDI</text>
<text x="252.3" y="65.5" transform="rotate(-90 252.3 65.5)">G1</text>
<text x="252.6" y="61" transform="rotate(-90 252.6 61)">G4</text>
<text x="116.6" y="68.1">SDI_TERM</text>
<text x="168.5" y="68.1">SDO</text>
<text x="116.6" y="73.3">VCC_DDI</text>
<text x="165.5" y="73.3">VCCO_0</text>
<text x="116.6" y="78.4">TERM</text>
<text x="116.6" y="83.6">DDI</text>
<text x="165.5" y="78.4">VCCO_1</text>
<text x="168.4" y="83.6">DDO</text>
<text x="116.6" y="88.8">DDI</text>
<text x="168.4" y="88.8">DDO</text>
<text x="116.6" y="94">VEE_DDI2</text>
<text x="166.6" y="94">VEEO1</text>
<text x="126.8" y="101" transform="rotate(-90 126.8 101)">RSVD1</text>
<text x="130.3" y="101" transform="rotate(-90 130.3 101)">CS</text>
<text x="133.8" y="101" transform="rotate(-90 133.8 101)">SDIN</text>
<text x="137.2" y="101" transform="rotate(-90 137.2 101)">SDOUT</text>
<text x="140.7" y="101" transform="rotate(-90 140.7 101)">SCLK</text>
<text x="144.1" y="101" transform="rotate(-90 144.1 101)">VSS1</text>
<text x="147.6" y="101" transform="rotate(-90 147.6 101)">VSS2</text>
<text x="151" y="101" transform="rotate(-90 151 101)">VDD</text>
<text x="154.5" y="101" transform="rotate(-90 154.5 101)">GPIO0</text>
<text x="157.9" y="101" transform="rotate(-90 157.9 101)">GPIO1</text>
<text x="161.4" y="101" transform="rotate(-90 161.4 101)">VEE_CORE1</text>
<text x="164.8" y="101" transform="rotate(-90 164.8 101)">VCCO1P8_1</text>
<text x="73.5" y="113">1OE</text>
<text x="73.5" y="109.5">VCCB</text>
<text x="82.9" y="109.5">VCCA</text>
<text x="83.6" y="113">1DIR</text>
<text x="73.5" y="119.9">1B2</text>
<text x="73.5" y="118.2">1B1</text>
<text x="73.5" y="114.7">2OE</text>
<text x="83.6" y="114.7">2DIR</text>
<text x="84.4" y="118.2">1A1</text>
<text x="84.4" y="119.9">1A2</text>
<text x="73.5" y="125.1">2B2</text>
<text x="73.5" y="123.3">2B1</text>
<text x="84.4" y="123.3">2A1</text>
<text x="84.4" y="125.1">2A2</text>
<text x="73.5" y="128.5">GND2</text>
<text x="82.9" y="128.5">GND1</text>
<text x="73.5" y="149.2">VCCA</text>
<text x="82.9" y="149.2">VCCB</text>
<text x="73.5" y="152.7">1DIR</text>
<text x="73.5" y="154.4">2DIR</text>
<text x="84.1" y="154.4">2OE</text>
<text x="84.1" y="152.7">1OE</text>
<text x="73.5" y="157.9">1A1</text>
<text x="73.5" y="159.6">1A2</text>
<text x="84.4" y="159.6">1B2</text>
<text x="84.4" y="157.9">1B1</text>
<text x="73.5" y="163.1">2A1</text>
<text x="73.5" y="164.8">2A2</text>
<text x="84.4" y="164.8">2B2</text>
<text x="84.4" y="163.1">2B1</text>
<text x="73.5" y="168.3">GND1</text>
<text x="82.9" y="168.3">GND2</text>
</g>
<g font-size="1.5" fill="#f00">
<text x="116.1" y="32.3">SDI3_SLEEP</text>
<text x="19.2" y="40.3">1</text>
<text x="23.5" y="40.3">FMC_SDI3_CABLE</text>
<text x="116.1" y="39.2">SDI3_CABLE</text>
<text x="204.2" y="61.6">SDI3_SDIO_P</text>
<text x="204.2" y="66.8">SDI3_SDIO_N</text>
<text x="58.6" y="83.4">3</text>
<text x="62.9" y="83.4">SDI3_INP</text>
<text x="58.4" y="88.6">3</text>
<text x="62.7" y="88.6">SDI3_INN</text>
<text x="228.7" y="88.8">SDI3_OUTN</text>
<text x="228.9" y="87.1">SDI3_OUTP</text>
<text x="241.2" y="88.8">3</text>
<text x="241.2" y="87.1">3</text>
<text x="29.6" y="119.7">1</text>
<text x="29.6" y="118">1</text>
<text x="33.9" y="119.7">FMC_SDI3_SDIN</text>
<text x="33.9" y="118">FMC_SDI3_SCLK</text>
<text x="53.9" y="118.6">FMC_SDI3_SDIN</text>
<text x="53.9" y="116.9">FMC_SDI3_SCLK</text>
<text x="104" y="118.6">SDI3_SDIN</text>
<text x="104" y="116.9">SDI3_SCLK</text>
<text x="29.6" y="123.2">1</text>
<text x="29.6" y="124.9">1</text>
<text x="33.9" y="123.2">FMC_SDI3_CS</text>
<text x="33.9" y="124.9">FMC_SDI3_SLEEP</text>
<text x="53.9" y="122.1">FMC_SDI3_CS</text>
<text x="53.9" y="123.8">FMC_SDI3_SLEEP</text>
<text x="104" y="123.8">SDI3_SLEEP</text>
<text x="104" y="122.1">SDI3_CS</text>
<text x="29.2" y="157.9">1</text>
<text x="29.2" y="159.6">1</text>
<text x="33.5" y="157.9">FMC_SDI3_SDOUT</text>
<text x="33.5" y="159.6">FMC_SDI3_LOS</text>
<text x="53.9" y="158.4">FMC_SDI3_LOS</text>
<text x="53.9" y="156.6">FMC_SDI3_SDOUT</text>
<text x="53.9" y="161.8">FMC_SDI3_LOCK</text>
<text x="105.7" y="156.6">SDI3_SDOUT</text>
<text x="105.7" y="158.4">SDI3_LOS</text>
<text x="105.7" y="161.8">SDI3_LOCK</text>
<text x="29.2" y="163.1">1</text>
<text x="33.5" y="163.1">FMC_SDI3_LOCK</text>
</g>
<g font-size="1.2">
<text x="29.1" y="1.3">5</text>
<text x="83.6" y="1.3">4</text>
<text x="138.2" y="1.3">3</text>
<text x="192.8" y="1.3">2</text>
<text x="247.4" y="1.3">1</text>
<text x=".5" y="28.3">D</text>
<text x="275.1" y="28.3">D</text>
<text x=".5" y="79.2">C</text>
<text x="275.1" y="79.2">C</text>
<text x=".5" y="130.2">B</text>
<text x="275.1" y="130.2">B</text>
<text x=".5" y="181.1">A</text>
<text x="275.1" y="181.1">A</text>
<text x="29.1" y="206.8">5</text>
<text x="83.6" y="206.8">4</text>
<text x="138.2" y="206.8">3</text>
<text x="192.8" y="206.8">2</text>
<text x="247.4" y="206.8">1</text>
</g>
</svg>
